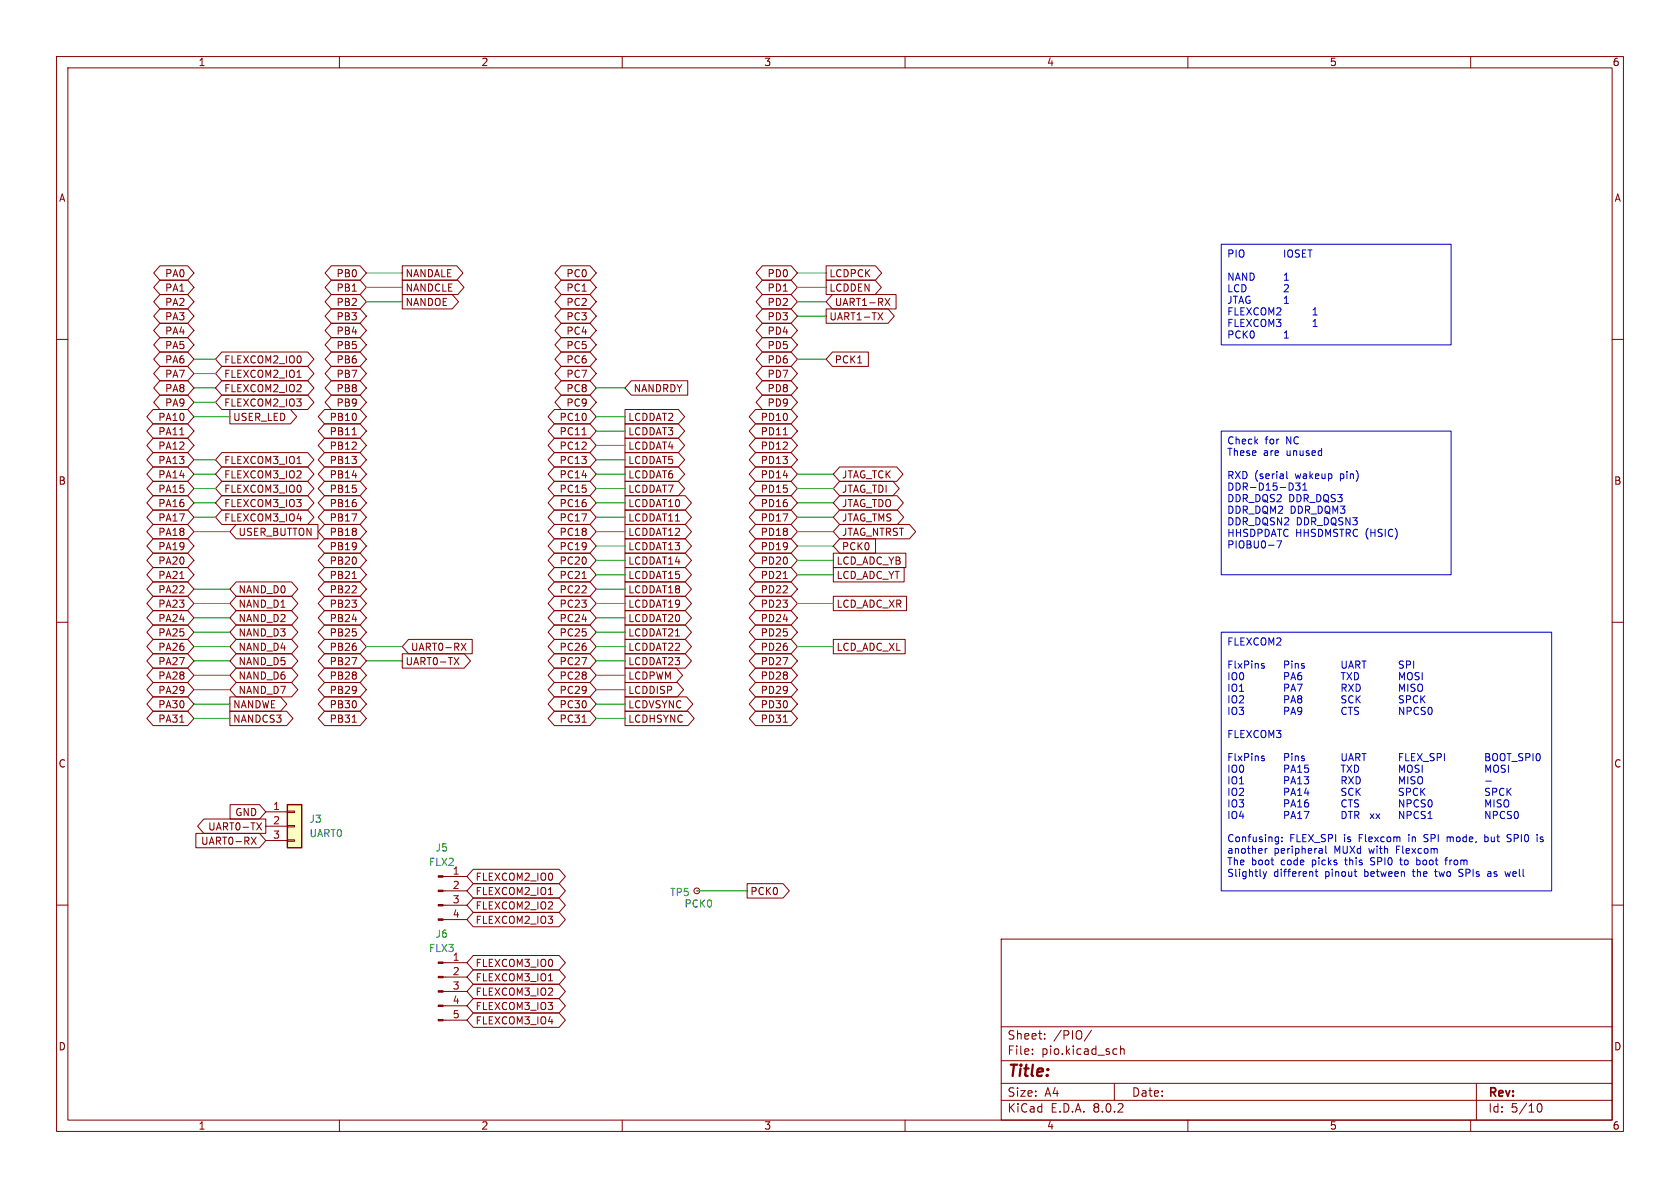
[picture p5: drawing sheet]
<svg xmlns="http://www.w3.org/2000/svg" width="297mm" height="210mm" viewBox="0 0 297 210" stroke-linecap="round" stroke-linejoin="round" font-family="sans-serif">
<g fill="none" stroke="#840000" stroke-width=".18">
<path d="M10 10h277v190h-277zM12 12h273v186h-273zM60 10v2M110 10v2M160 10v2M210 10v2M260 10v2M10 60h2M285 60h2M10 110h2M285 110h2M10 160h2"/>
<path d="M78.3 157.5h4.2M78.3 154.9h4.2M285 160h2M78.3 162.6h4.2M78.3 160h4.2M78.3 177.8h4.2M78.3 175.3h4.2M78.3 172.7h4.2M78.3 170.2h4.2M177 166h108v32h-108zM60 198v2M78.3 180.3h4.2"/>
<path d="M110 198v2M160 198v2M177 194.5h108M177 191.5h108M177 187.5h108M177 181.5h108M182.5 186.3v.1M182.5 185.5v.1M184.7 183.6v.1M184.7 182.8v.1M193 182.1l-1.3 2M197 191.5v3"/>
<path d="M197.3 185.4l.2 .1M197.5 186.3l-.2 .1M198.1 184.9v1.5M198.1 185.5l.2-.1 .4 .1v.9M210 198v2M260 198v2M261 191.5v6.5M271.7 195.7l.2-.5 .2-.1a.8 .8 0 0 1 .5 .7 .8 .8 0 0 1-.5 .8l-.2-.1-.2-.5"/>
</g>
<g fill="#840000" stroke="#840000" stroke-width=".18">
<path d="M77.5 162.4h.8v.3h-.8z"/>
<path d="M77.5 159.9h.8v.2h-.8z"/>
<path d="M77.5 157.4h.8v.2h-.8z"/>
<path d="M77.5 154.8h.8v.3h-.8z"/>
<path d="M77.5 180.2h.8v.3h-.8z"/>
<path d="M77.5 177.7h.8v.2h-.8z"/>
<path d="M77.5 175.1h.8v.3h-.8z"/>
<path d="M77.5 172.6h.8v.2h-.8z"/>
<path d="M77.5 170.1h.8v.2h-.8z"/>
</g>
<path d="M50.8 142.2h2.5v7.7h-2.5z" fill="#ffffc2"/>
<g fill="none" stroke="#840000" stroke-width=".18">
<path d="M28.3 57.1h4.9l1.1 1.3-1.1 1.3h-4.9l-1.1-1.3zM28.3 49.5h4.9l1.1 1.3-1.1 1.3h-4.9l-1.1-1.3zM28.3 52.1h4.9l1.1 1.2-1.1 1.3h-4.9l-1.1-1.3zM28.3 59.7h4.9l1.1 1.3-1.1 1.2h-4.9l-1.1-1.2zM28.3 47h4.9l1.1 1.3-1.1 1.2h-4.9l-1.1-1.2zM28.3 54.6h4.9l1.1 1.3-1.1 1.3h-4.9l-1.1-1.3zM58.6 54.6h5.1l1.1 1.3-1.1 1.3h-5.1l-1.1-1.3zM58.6 52.1h5.1l1.1 1.2-1.1 1.3h-5.1l-1.1-1.3zM58.6 49.5h5.1l1.1 1.3-1.1 1.3h-5.1l-1.1-1.3zM58.6 47h5.1l1.1 1.3-1.1 1.2h-5.1l-1.1-1.2zM58.6 57.1h5.1l1.1 1.3-1.1 1.3h-5.1l-1.1-1.3zM58.6 59.7h5.1l1.1 1.3-1.1 1.2h-5.1l-1.1-1.2z"/>
<path d="M71.1 49.5h9.8l1.1 1.3-1.1 1.3h-9.8zM71.1 52.1h8.9l1.1 1.2-1.1 1.3h-8.9zM71.1 47h9.6l1.2 1.3-1.2 1.2h-9.6zM99.2 59.7h5.1l1.1 1.3-1.1 1.2h-5.1l-1.1-1.2zM99.2 54.6h5.1l1.1 1.3-1.1 1.3h-5.1l-1.1-1.3zM99.2 52.1h5.1l1.1 1.2-1.1 1.3h-5.1l-1.1-1.3zM99.2 57.1h5.1l1.1 1.3-1.1 1.3h-5.1l-1.1-1.3zM99.2 49.5h5.1l1.1 1.3-1.1 1.3h-5.1l-1.1-1.3zM99.2 47h5.1l1.1 1.3-1.1 1.2h-5.1l-1.1-1.2zM134.8 54.6h5.1l1.1 1.3-1.1 1.3h-5.1l-1.1-1.3zM134.8 57.1h5.1l1.1 1.3-1.1 1.3h-5.1l-1.1-1.3zM134.8 59.7h5.1l1.1 1.3-1.1 1.2h-5.1l-1.1-1.2z"/>
<path d="M134.8 49.5h5.1l1.1 1.3-1.1 1.3h-5.1l-1.1-1.3zM134.8 52.1h5.1l1.1 1.2-1.1 1.3h-5.1l-1.1-1.3zM134.8 47h5.1l1.1 1.3-1.1 1.2h-5.1l-1.1-1.2zM146 49.5h8.7l1.1 1.3-1.1 1.3h-8.7zM146 54.6h11l1.1 1.3-1.1 1.3h-11zM146 47h8.8l1.1 1.3-1.1 1.2h-8.8zM147.2 52.1h11.2v2.5h-11.2l-1.2-1.3zM155.2 55.3l.9 1.3M156.1 55.3l-.9 1.3M156.5 52.7l.8 1.3M157.3 52.7l-.8 1.3M27.1 74.9h6.1l1.1 1.3-1.1 1.3h-6.1l-1.1-1.3z"/>
<path d="M27.1 72.4h6.1l1.1 1.3-1.1 1.2h-6.1l-1.1-1.2zM27.1 77.5h6.1l1.1 1.2-1.1 1.3h-6.1l-1.1-1.3zM28.3 67.3h4.9l1.1 1.3-1.1 1.3h-4.9l-1.1-1.3zM28.3 64.8h4.9l1.1 1.2-1.1 1.3h-4.9l-1.1-1.3zM28.3 62.2h4.9l1.1 1.3-1.1 1.3h-4.9l-1.1-1.3zM28.3 69.8h4.9l1.1 1.3-1.1 1.3h-4.9l-1.1-1.3zM31.8 76.9h.7M39.2 64.8h15.2l1.1 1.2-1.1 1.3h-15.2l-1.1-1.3zM39.2 67.3h15.2l1.1 1.3-1.1 1.3h-15.2l-1.1-1.3zM39.2 62.2h15.2l1.1 1.3-1.1 1.3h-15.2l-1.1-1.3zM39.2 69.8h15.2l1.1 1.3-1.1 1.3h-15.2l-1.1-1.3zM40.6 72.4h10.7l1.2 1.3-1.2 1.2h-10.7z"/>
<path d="M52.5 66.7h.7M57.4 77.5h6.3l1.1 1.2-1.1 1.3h-6.3l-1.1-1.3zM57.4 72.4h6.3l1.1 1.3-1.1 1.2h-6.3l-1.1-1.2zM57.4 74.9h6.3l1.1 1.3-1.1 1.3h-6.3l-1.1-1.3zM58.6 64.8h5.1l1.1 1.2-1.1 1.3h-5.1l-1.1-1.3zM58.6 69.8h5.1l1.1 1.3-1.1 1.3h-5.1l-1.1-1.3zM58.6 62.2h5.1l1.1 1.3-1.1 1.3h-5.1l-1.1-1.3zM58.6 67.3h5.1l1.1 1.3-1.1 1.3h-5.1l-1.1-1.3zM62.3 76.9h.7M98 77.5h6.3l1.1 1.2-1.1 1.3h-6.3l-1.1-1.3zM98 74.9h6.3l1.1 1.3-1.1 1.3h-6.3l-1.1-1.3zM98 72.4h6.3l1.1 1.3-1.1 1.2h-6.3l-1.1-1.2z"/>
<path d="M99.2 69.8h5.1l1.1 1.3-1.1 1.3h-5.1l-1.1-1.3zM99.2 67.3h5.1l1.1 1.3-1.1 1.3h-5.1l-1.1-1.3zM99.2 62.2h5.1l1.1 1.3-1.1 1.3h-5.1l-1.1-1.3zM99.2 64.8h5.1l1.1 1.2-1.1 1.3h-5.1l-1.1-1.3zM102.9 76.9h.7M110.5 77.5h9.4l1.1 1.2-1.1 1.3h-9.4zM110.5 74.9h9.4l1.1 1.3-1.1 1.3h-9.4zM110.5 72.4h9.4l1.1 1.3-1.1 1.2h-9.4zM111.6 67.3h10v2.6h-10l-1.1-1.3zM133.6 77.5h6.3l1.1 1.2-1.1 1.3h-6.3l-1.1-1.3zM133.6 74.9h6.3l1.1 1.3-1.1 1.3h-6.3l-1.1-1.3zM133.6 72.4h6.3l1.1 1.3-1.1 1.2h-6.3l-1.1-1.2z"/>
<path d="M134.8 64.8h5.1l1.1 1.2-1.1 1.3h-5.1l-1.1-1.3zM134.8 67.3h5.1l1.1 1.3-1.1 1.3h-5.1l-1.1-1.3zM134.8 62.2h5.1l1.1 1.3-1.1 1.3h-5.1l-1.1-1.3zM134.8 69.8h5.1l1.1 1.3-1.1 1.3h-5.1l-1.1-1.3zM138.5 76.9h.7M147.2 62.2h6.3v2.6h-6.3l-1.2-1.3zM27.1 90.2h6.1l1.1 1.2-1.1 1.3h-6.1l-1.1-1.3zM27.1 92.7h6.1l1.1 1.3-1.1 1.3h-6.1l-1.1-1.3zM27.1 80h6.1l1.1 1.3-1.1 1.3h-6.1l-1.1-1.3zM27.1 85.1h6.1l1.1 1.3-1.1 1.2h-6.1l-1.1-1.2zM27.1 82.5h6.1l1.1 1.3-1.1 1.3h-6.1l-1.1-1.3zM27.1 87.6h6.1l1.1 1.3-1.1 1.3h-6.1l-1.1-1.3z"/>
<path d="M27.1 97.8h6.1l1.1 1.3-1.1 1.2h-6.1l-1.1-1.2zM27.1 95.2h6.1l1.1 1.3-1.1 1.3h-6.1l-1.1-1.3zM39.2 82.5h15.2l1.1 1.3-1.1 1.3h-15.2l-1.1-1.3zM39.2 80h15.2l1.1 1.3-1.1 1.3h-15.2l-1.1-1.3zM39.2 85.1h15.2l1.1 1.3-1.1 1.2h-15.2l-1.1-1.2zM39.2 87.6h15.2l1.1 1.3-1.1 1.3h-15.2l-1.1-1.3zM39.2 90.2h15.2l1.1 1.2-1.1 1.3h-15.2l-1.1-1.3zM41.8 92.7h14.4v2.6h-14.4l-1.2-1.3zM52.5 82h.7M57.4 97.8h6.3l1.1 1.3-1.1 1.2h-6.3l-1.1-1.2zM57.4 92.7h6.3l1.1 1.3-1.1 1.3h-6.3l-1.1-1.3zM57.4 90.2h6.3l1.1 1.2-1.1 1.3h-6.3l-1.1-1.3z"/>
<path d="M57.4 95.2h6.3l1.1 1.3-1.1 1.3h-6.3l-1.1-1.3zM57.4 82.5h6.3l1.1 1.3-1.1 1.3h-6.3l-1.1-1.3zM57.4 85.1h6.3l1.1 1.3-1.1 1.2h-6.3l-1.1-1.2zM57.4 87.6h6.3l1.1 1.3-1.1 1.3h-6.3l-1.1-1.3zM57.4 80h6.3l1.1 1.3-1.1 1.3h-6.3l-1.1-1.3zM98 97.8h6.3l1.1 1.3-1.1 1.2h-6.3l-1.1-1.2zM98 87.6h6.3l1.1 1.3-1.1 1.3h-6.3l-1.1-1.3zM98 92.7h6.3l1.1 1.3-1.1 1.3h-6.3l-1.1-1.3zM98 85.1h6.3l1.1 1.3-1.1 1.2h-6.3l-1.1-1.2zM98 95.2h6.3l1.1 1.3-1.1 1.3h-6.3l-1.1-1.3zM98 90.2h6.3l1.1 1.2-1.1 1.3h-6.3l-1.1-1.3zM98 82.5h6.3l1.1 1.3-1.1 1.3h-6.3l-1.1-1.3z"/>
<path d="M98 80h6.3l1.1 1.3-1.1 1.3h-6.3l-1.1-1.3zM110.5 92.7h10.6l1.1 1.3-1.1 1.3h-10.6zM110.5 90.2h10.6l1.1 1.2-1.1 1.3h-10.6zM110.5 97.8h10.6l1.1 1.3-1.1 1.2h-10.6zM110.5 95.2h10.6l1.1 1.3-1.1 1.3h-10.6zM110.5 80h9.4l1.1 1.3-1.1 1.3h-9.4zM110.5 87.6h10.6l1.1 1.3-1.1 1.3h-10.6zM110.5 85.1h9.4l1.1 1.3-1.1 1.2h-9.4zM110.5 82.5h9.4l1.1 1.3-1.1 1.3h-9.4zM133.6 87.6h6.3l1.1 1.3-1.1 1.3h-6.3l-1.1-1.3zM133.6 80h6.3l1.1 1.3-1.1 1.3h-6.3l-1.1-1.3zM133.6 82.5h6.3l1.1 1.3-1.1 1.3h-6.3l-1.1-1.3z"/>
<path d="M133.6 95.2h6.3l1.1 1.3-1.1 1.3h-6.3l-1.1-1.3zM133.6 90.2h6.3l1.1 1.2-1.1 1.3h-6.3l-1.1-1.3zM133.6 92.7h6.3l1.1 1.3-1.1 1.3h-6.3l-1.1-1.3zM133.6 97.8h6.3l1.1 1.3-1.1 1.2h-6.3l-1.1-1.2zM133.6 85.1h6.3l1.1 1.3-1.1 1.2h-6.3l-1.1-1.2zM147.3 97.8h12.8v2.5h-12.8zM148.4 95.2h6.4v2.6h-6.4l-1.1-1.3zM148.4 92.7h12.4l1.1 1.3-1.1 1.3h-12.4l-1.1-1.3zM148.4 90.2h10.3l1.1 1.2-1.1 1.3h-10.3l-1.1-1.3zM148.4 82.5h10.1l1.1 1.3-1.1 1.3h-10.1l-1.1-1.3zM148.4 85.1h9.5l1.1 1.3-1.1 1.2h-9.5l-1.1-1.2zM148.4 87.6h10.2l1.1 1.3-1.1 1.3h-10.2l-1.1-1.3z"/>
<path d="M27.1 100.3h6.1l1.1 1.3-1.1 1.3h-6.1l-1.1-1.3zM27.1 105.4h6.1l1.1 1.3-1.1 1.3h-6.1l-1.1-1.3zM27.1 110.5h6.1l1.1 1.3-1.1 1.2h-6.1l-1.1-1.2zM27.1 107.9h6.1l1.1 1.3-1.1 1.3h-6.1l-1.1-1.3zM27.1 113h6.1l1.1 1.3-1.1 1.3h-6.1l-1.1-1.3zM27.1 118.1h6.1l1.1 1.3-1.1 1.3h-6.1l-1.1-1.3zM27.1 115.6h6.1l1.1 1.2-1.1 1.3h-6.1l-1.1-1.3zM27.1 102.9h6.1l1.1 1.2-1.1 1.3h-6.1l-1.1-1.3zM31.8 102.3h.7M41.8 118.1h9.8l1.1 1.3-1.1 1.3h-9.8l-1.2-1.3zM41.8 115.6h9.8l1.1 1.2-1.1 1.3h-9.8l-1.2-1.3zM41.8 113h9.8l1.1 1.3-1.1 1.3h-9.8l-1.2-1.3z"/>
<path d="M41.8 110.5h9.8l1.1 1.3-1.1 1.2h-9.8l-1.2-1.2zM41.8 105.4h9.8l1.1 1.3-1.1 1.3h-9.8l-1.2-1.3zM41.8 107.9h9.8l1.1 1.3-1.1 1.3h-9.8l-1.2-1.3zM41.8 102.9h9.8l1.1 1.2-1.1 1.3h-9.8l-1.2-1.3zM57.4 115.6h6.3l1.1 1.2-1.1 1.3h-6.3l-1.1-1.3zM57.4 118.1h6.3l1.1 1.3-1.1 1.3h-6.3l-1.1-1.3zM57.4 113h6.3l1.1 1.3-1.1 1.3h-6.3l-1.1-1.3zM57.4 110.5h6.3l1.1 1.3-1.1 1.2h-6.3l-1.1-1.2zM57.4 107.9h6.3l1.1 1.3-1.1 1.3h-6.3l-1.1-1.3zM57.4 105.4h6.3l1.1 1.3-1.1 1.3h-6.3l-1.1-1.3zM57.4 102.9h6.3l1.1 1.2-1.1 1.3h-6.3l-1.1-1.3zM57.4 100.3h6.3l1.1 1.3-1.1 1.3h-6.3l-1.1-1.3z"/>
<path d="M62.3 102.3h.7M71.1 115.6h11l1.1 1.2-1.1 1.3h-11zM72.2 113h11.3v2.6h-11.3l-1.1-1.3zM80.3 116.2l.8 1.3M81.1 116.2l-.8 1.3M81.5 113.7l.9 1.3M82.4 113.7l-.9 1.3M98 105.4h6.3l1.1 1.3-1.1 1.3h-6.3l-1.1-1.3zM98 100.3h6.3l1.1 1.3-1.1 1.3h-6.3l-1.1-1.3zM98 102.9h6.3l1.1 1.2-1.1 1.3h-6.3l-1.1-1.3zM98 110.5h6.3l1.1 1.3-1.1 1.2h-6.3l-1.1-1.2zM98 118.1h6.3l1.1 1.3-1.1 1.3h-6.3l-1.1-1.3z"/>
<path d="M98 115.6h6.3l1.1 1.2-1.1 1.3h-6.3l-1.1-1.3zM98 107.9h6.3l1.1 1.3-1.1 1.3h-6.3l-1.1-1.3zM98 113h6.3l1.1 1.3-1.1 1.3h-6.3l-1.1-1.3zM102.9 102.3h.7M110.5 102.9h10.6l1.1 1.2-1.1 1.3h-10.6zM110.5 105.4h10.6l1.1 1.3-1.1 1.3h-10.6zM110.5 118.1h9.1l1.1 1.3-1.1 1.3h-9.1zM110.5 100.3h10.6l1.1 1.3-1.1 1.3h-10.6zM110.5 110.5h10.6l1.1 1.3-1.1 1.2h-10.6zM110.5 113h10.6l1.1 1.3-1.1 1.3h-10.6zM110.5 115.6h10.6l1.1 1.2-1.1 1.3h-10.6zM110.5 107.9h10.6l1.1 1.3-1.1 1.3h-10.6z"/>
<path d="M133.6 118.1h6.3l1.1 1.3-1.1 1.3h-6.3l-1.1-1.3zM133.6 107.9h6.3l1.1 1.3-1.1 1.3h-6.3l-1.1-1.3zM133.6 105.4h6.3l1.1 1.3-1.1 1.3h-6.3l-1.1-1.3zM133.6 115.6h6.3l1.1 1.2-1.1 1.3h-6.3l-1.1-1.3zM133.6 110.5h6.3l1.1 1.3-1.1 1.2h-6.3l-1.1-1.2zM133.6 100.3h6.3l1.1 1.3-1.1 1.3h-6.3l-1.1-1.3zM133.6 102.9h6.3l1.1 1.2-1.1 1.3h-6.3l-1.1-1.3zM133.6 113h6.3l1.1 1.3-1.1 1.3h-6.3l-1.1-1.3zM138.5 102.3h.7M147.3 105.4h13v2.6h-13zM147.3 100.3h12.5v2.6h-12.5zM147.3 113h12.7v2.6h-12.7z"/>
<path d="M27.1 123.2h6.1l1.1 1.3-1.1 1.2h-6.1l-1.1-1.2zM27.1 120.6h6.1l1.1 1.3-1.1 1.3h-6.1l-1.1-1.3zM27.1 125.7h6.1l1.1 1.3-1.1 1.3h-6.1l-1.1-1.3zM31.8 127.7h.7M40.6 125.7h10.1l1.1 1.3-1.1 1.3h-10.1zM40.6 123.2h9l1.1 1.3-1.1 1.2h-9zM41.8 120.6h9.8l1.1 1.3-1.1 1.3h-9.8l-1.2-1.3zM57.4 123.2h6.3l1.1 1.3-1.1 1.2h-6.3l-1.1-1.2zM57.4 125.7h6.3l1.1 1.3-1.1 1.3h-6.3l-1.1-1.3zM57.4 120.6h6.3l1.1 1.3-1.1 1.3h-6.3l-1.1-1.3zM62.3 127.7h.7M98 123.2h6.3l1.1 1.3-1.1 1.2h-6.3l-1.1-1.2z"/>
<path d="M98 125.7h6.3l1.1 1.3-1.1 1.3h-6.3l-1.1-1.3zM98 120.6h6.3l1.1 1.3-1.1 1.3h-6.3l-1.1-1.3zM102.9 127.7h.7M110.5 123.2h10.9l1.1 1.3-1.1 1.2h-10.9zM110.5 120.6h9.2l1.2 1.3-1.2 1.3h-9.2zM110.5 125.7h11.1l1.1 1.3-1.1 1.3h-11.1zM133.6 120.6h6.3l1.1 1.3-1.1 1.3h-6.3l-1.1-1.3zM133.6 125.7h6.3l1.1 1.3-1.1 1.3h-6.3l-1.1-1.3zM133.6 123.2h6.3l1.1 1.3-1.1 1.2h-6.3l-1.1-1.2zM138.5 127.7h.7M34.6 147.3h11.3l1.1 1.3-1.1 1.3h-11.3zM36 144.8h11v2.5h-11l-1.1-1.2z"/>
<path d="M40.7 142.2h5.2l1.1 1.3-1.1 1.3h-5.2zM44.4 148l.9 1.3M45.3 148l-.9 1.3M45.4 145.5l.8 1.2M46.2 145.5l-.8 1.2M47 143.5h3.8M47 146.1h3.8M47 148.6h3.8M50.8 148.5h1.3v.2h-1.3zM50.8 145.9h1.3v.3h-1.3zM50.8 143.4h1.3v.2h-1.3zM83.7 153.7h15.1l1.2 1.2-1.2 1.3h-15.1l-1.2-1.3z"/>
<path d="M83.7 158.7h15.1l1.2 1.3-1.2 1.3h-15.1l-1.2-1.3zM83.7 156.2h15.1l1.2 1.3-1.2 1.3h-15.1l-1.2-1.3zM97 158.2h.7M123.2 157.5h.1M132.1 156.2h6.3l1.1 1.3-1.1 1.3h-6.3zM83.7 161.3h15.1l1.2 1.3-1.2 1.2h-15.1l-1.2-1.2zM83.7 168.9h15.1l1.2 1.3-1.2 1.3h-15.1l-1.2-1.3zM83.7 179.1h15.1l1.2 1.2-1.2 1.3h-15.1l-1.2-1.3zM83.7 171.4h15.1l1.2 1.3-1.2 1.3h-15.1l-1.2-1.3zM83.7 176.5h15.1l1.2 1.3-1.2 1.3h-15.1l-1.2-1.3zM83.7 174h15.1l1.2 1.3-1.2 1.2h-15.1l-1.2-1.2zM97 173.4h.7"/>
<circle cx="123.2" cy="157.5" r=".51"/>
</g>
<path d="M50.8 142.2h2.5v7.7h-2.5z" fill="none" stroke="#840000" stroke-width=".25"/>
<g fill="none" stroke="#0000c2" stroke-width=".18">
<path d="M215.9 43.2h40.6v17.8h-40.6zM227.1 49.5h.7M227.1 48.6l.3-.3v1.2M227.1 52.7l.3-.3v1.2M227.1 50.4l.4-.1 .3 .4-.8 .9h.8M227.1 53.6h.7M227.1 59.8h.7M227.1 44.2v1.3M227.3 58.7l-.2 .2M227.4 58.5v1.3M227.7 44.4l.3-.2a.43 .43 0 0 1 .5 .4v.4a.42 .42 0 0 1-.4 .5 .42 .42 0 0 1-.4-.5zM229.7 44.2h-.5l-.2 .1v.4l.6 .2 .1 .3-.2 .3-.5-.1"/>
<path d="M230.3 44.8h.4M230.9 44.2h-.6v1.3h.6M231.2 44.2h.8M231.6 44.2v1.3M232.1 55.7h.8M232.1 54.8l.4-.4v1.3M232.1 56.8l.4-.3v1.2M232.1 57.7h.8M215.9 76.2h40.6v25.4h-40.6zM226.6 95.6l-.6 1.3M227.5 83.3v1.1l.2 .2M228.6 85.9v.5"/>
<path d="M229.8 86v.4l-.1 .2-.5 .1-.2-.2M230.3 86.7h.7M230.7 85.4v1.3M215.9 111.8h58.4v45.7h-58.4zM237.1 118.9h.7M237.3 116.9v1l.2 .2h.4l.1-.2v-1M237.5 118.9v1.3M238.1 118.9l.9 1.3M238.4 118.1l.4-1.2 .5 1.2M238.5 117.8h.6M239 118.9l-.9 1.3M239.4 118.9a.64 .64 0 0 1 .8 .6 .64 .64 0 0 1-.8 .7z"/>
<path d="M239.7 117.5h.6l.1-.2v-.3l-.7-.1v1.2M240 117.5l.4 .6M240.8 116.9h.7M241.1 116.9v1.2M248.1 116.9h-.5l-.2 .2 .1 .3 .5 .2v.4l-.1 .1h-.5M248.6 117.5h.6l.2-.2-.1-.3-.7-.1v1.2M248.9 119.1l.2-.2a.43 .43 0 0 1 .6 .4v.4a.42 .42 0 0 1-.5 .5 .42 .42 0 0 1-.4-.5zM249.9 116.9v1.2M250.9 119l-.5-.1-.2 .1v.4l.6 .2 .1 .3-.3 .3-.4-.1M251.4 118.9v1.3M237.3 121.6l.6-.1 .1-.1-.1-.3-.6-.2v1.3M237.3 137.3v1.3"/>
<path d="M237.6 121.6l.4 .6M237.6 138l.4 .6M237.9 123h-.4l-.2 .1v.4l.5 .2 .1 .3-.2 .3-.5-.1M238 137.5l-.1 .4-.6 .1M238 125.2a.6 .6 0 0 0-.8 .4 .6 .6 0 0 0 .6 .7l.2-.1M238.4 125h.7M238.4 120.9l.9 1.3M238.4 137.3l.9 1.3M238.7 125v1.3M239.2 123.1a.6 .6 0 0 0-.8 .4 .6 .6 0 0 0 .6 .8l.2-.2M239.3 120.9l-.9 1.3M239.3 137.3l-.9 1.3"/>
<path d="M239.8 120.9a.64 .64 0 0 1 .7 .7 .64 .64 0 0 1-.7 .6zM239.8 123v1.3M239.8 137.3v1.3a.66 .66 0 0 0 .6-.4 .66 .66 0 0 0 0-.7M239.9 123.5l.6 .8M240.2 125.1l-.5-.1-.2 .2v.3l.6 .3 .1 .3-.3 .2-.5-.1M240.5 123l-.7 .7M247.4 120.2v-1.3l.5 .9 .4-.9v1.3M247.4 122.2v-1.3l.5 1 .4-1v1.3M247.4 136.5v-1.2l.5 .9 .4-.9v1.2M247.4 138.6v-1.3l.5 .9 .4-.9v1.3M248.1 123h-.5l-.2 .1v.4l.6 .2 .1 .3-.2 .3-.5-.1M248.1 139.4l-.5-.1-.2 .3 .1 .3 .5 .2v.4l-.1 .1h-.5"/>
<path d="M248.2 125v1.3l-.8-1.3v1.3M248.6 123.7l.6-.1 .2-.2-.1-.3-.7-.1v1.3M248.8 125.7l.6-.1 .1-.1-.1-.3-.6-.2v1.3M248.8 135.7v.4a.42 .42 0 0 0 .4 .4 .42 .42 0 0 0 .5-.4v-.4M248.9 120.9v1.3M248.9 137.3v1.3M250.2 135.6l.7 .6-.3 .3h-.4M250.2 121l-.5-.1-.2 .2v.3l.5 .3 .2 .3-.3 .2h-.5M250.2 137.4l-.5-.1-.2 .1v.4l.5 .2 .2 .3-.3 .3-.5-.1M250.6 123.1a.6 .6 0 0 0-.8 .4 .6 .6 0 0 0 .6 .8l.2-.2M250.6 139.5a.6 .6 0 0 0-.8 .4 .6 .6 0 0 0 .6 .7l.2-.1M250.7 121.1l.2-.2a.43 .43 0 0 1 .6 .5v.4a.42 .42 0 0 1-.4 .4 .42 .42 0 0 1-.5-.4z"/>
<path d="M250.7 137.5l.2-.2a.43 .43 0 0 1 .6 .4v.4a.42 .42 0 0 1-.4 .5 .42 .42 0 0 1-.5-.5zM250.8 125.2a.6 .6 0 0 0-.9 .4 .6 .6 0 0 0 .6 .7l.3-.1M251.2 123v1.3M251.2 139.3v1.3M251.4 123.5l.5 .8M251.4 139.9l.5 .7M251.4 135.3v1.2M251.6 134.6h1M251.9 123l-.7 .7M251.9 139.3l-.7 .8M252 125.1l-.5-.1-.2 .2v.3l.5 .3 .2 .3-.3 .2-.5-.1M252.6 125.1l.2-.1a.68 .68 0 0 1 .4 .7 .68 .68 0 0 1-.4 .6 .84 .84 0 0 1-.2-1.2z"/>
<path d="M253.5 133.3l-.4-.1-.2 .1v.4l.5 .2 .1 .3-.2 .3-.5-.1M254.1 133.9l.6-.1 .1-.2-.1-.3-.6-.1v1.3M255.4 133.2v1.3M262.7 133.2h.4l.2 .3-.2 .3 .2 .1 .1 .3-.2 .3h-.5zM262.7 136.5v-1.2l.4 .9 .4-.9v1.2M262.7 133.8h.4M262.7 138.1h.9M263.3 139.4l-.4-.1-.3 .3 .1 .3 .6 .2v.4l-.2 .1h-.5M263.9 133.4l.3-.2a.43 .43 0 0 1 .5 .4v.5a.42 .42 0 0 1-.4 .4 .42 .42 0 0 1-.4-.4zM264.2 135.3h.2a.43 .43 0 0 1 .5 .4v.4a.42 .42 0 0 1-.4 .4 .42 .42 0 0 1-.4-.4v-.4zM265.3 133.4l.2-.2a.43 .43 0 0 1 .6 .4v.5a.42 .42 0 0 1-.5 .4 .42 .42 0 0 1-.4-.4zM265.9 139.5a.6 .6 0 0 0-.9 .4 .6 .6 0 0 0 .6 .7l.3-.1"/>
<path d="M266.1 135.3h-.5l-.1 .1v.3l.5 .3 .1 .3-.2 .2h-.5M266.4 133.2h.7M266.4 139.3v1.3M266.6 139.9l.5 .7M266.7 135.3v1.2M266.8 133.2v1.3M267.1 139.3l-.7 .8M267.3 134.6h.9M269.2 133.3l-.5-.1-.2 .1v.4l.6 .2 .1 .3-.2 .3-.5-.1M269.7 133.9l.7-.1 .1-.2-.1-.3-.7-.1v1.3M271 133.2v1.3M271.7 133.3l.2-.1a.68 .68 0 0 1 .4 .6 .68 .68 0 0 1-.4 .7l-.2-.1-.1-.4z"/>
<path d="M223.3 154.1l.3 .8M223.6 154.9l-.3 .5M223.7 150v.8M223.7 150.1v.1M223.9 154.1l-.3 .8M225.7 147.9l.3 .1M226 147.9v1.1l-.1 .2h-.3M226 148.7l-.3 .1M226.6 148v.1M226.6 148.7v.1M232.7 153.7v1l.3 .2M233.6 150l.2 .2v.6"/>
<path d="M233.8 150.8h-.5M233.8 150.3l-.5 .1M234.4 149.6v1.1l.2 .1M239.4 154.1h.5M239.8 154.9h.1M242.3 152.8l.2 .1M242.3 151.9l.2 .3M247.4 152h.5M247.6 151.6v1.1l.3 .2M248.2 141.4v1.3l-.8-1.3v1.3M248.2 143.4v1.3l-.8-1.3v1.3M248.6 140l.6-.1 .2-.1-.1-.3-.7-.2v1.3"/>
<path d="M248.8 142.1l.6-.1 .1-.2-.1-.3-.6-.1v1.3M248.8 144.1l.6-.1 .1-.1-.1-.3-.6-.2v1.3M250.5 152.1l.3-.1 .2 .2M250.8 141.5a.6 .6 0 0 0-.9 .4 .6 .6 0 0 0 .6 .8l.3-.2M250.8 143.6a.6 .6 0 0 0-.9 .4 .6 .6 0 0 0 .6 .7l.3-.1M251 152.8l-.2 .1-.3-.1M251.7 148.7l.2 .1M252 147.5l-.3 .3 .3 .3M252 141.4h-.5l-.2 .1v.4l.5 .2 .2 .3-.3 .3-.5-.1M252 143.5l-.5-.1-.2 .2v.3l.5 .3 .2 .3-.3 .2-.5-.1M252.5 143.8l.3-.4v1.3M252.5 144.7h.7"/>
<path d="M252.6 141.4h.2a.68 .68 0 0 1 .4 .6 .68 .68 0 0 1-.4 .7 .84 .84 0 0 1-.2-1.3zM253.6 154.1h.5M253.8 153.7v1.2M255.4 152h.5M255.8 147.9v.9M255.9 151.6l-.3 .2v1.1M256.2 147.9l-.4 .2M257.9 154.9h.5M257.9 153.9l.1 .3 .4 .1M262.5 148l.4-.1 .1 .2M262.5 147.5v1.3M262.7 142.7v-1.3l.4 .9 .4-.9v1.3"/>
<path d="M263 148.7l-.1 .1-.4-.1M263 154.9h.6M263 154.1h.5M263.4 143.4v1.3l-.7-1.3v1.3M263.6 154.4l-.6 .1M263.9 140l.6-.1 .1-.1-.1-.3-.6-.2v1.3M264 144.1l.6-.1 .1-.1v-.3l-.7-.2v1.3M264.1 141.4v1.3M265.4 141.4h-.5l-.2 .1v.4l.6 .2 .1 .3-.2 .3-.5-.1M265.9 141.6l.3-.2a.43 .43 0 0 1 .5 .4v.4a.42 .42 0 0 1-.4 .5 .42 .42 0 0 1-.4-.5zM266 143.6a.6 .6 0 0 0-.8 .4 .6 .6 0 0 0 .6 .7l.2-.1M266.5 148.1l.5 .1 .1 .4-.2 .2-.5-.1"/>
<path d="M266.5 147.6h.6M267 154.1l-.2 .8-.3-.6-.2 .6M267.2 143.5l-.5-.1-.2 .2v.3l.6 .3 .1 .3-.2 .2-.5-.1M267.8 143.6l.2-.2a.68 .68 0 0 1 .4 .7 .68 .68 0 0 1-.4 .6l-.2-.1-.1-.4zM272.3 148.7h.5M272.8 148l-.3-.1-.2 .2v.2l.5 .1"/>
</g>
<g fill="none" stroke="#009600" stroke-width=".18">
<path d="M64.8 50.8h6.3M64.8 48.3h6.3M64.8 53.3h6.3M141 50.8h5M141 48.3h5M141 55.9h5M141 53.3h5M34.3 71.1h3.8M34.3 73.7h6.3M34.3 68.6h3.8M34.3 63.5h3.8M34.3 66h3.8"/>
<path d="M105.4 73.7h5.1M105.4 68.6h5.1M105.4 76.2h5.1M105.4 78.7h5.1M141 63.5h5M34.3 91.4h3.8M34.3 88.9h3.8M34.3 94h6.3M34.3 86.4h3.8M34.3 83.8h3.8M34.3 81.3h3.8M105.4 91.4h5.1"/>
<path d="M105.4 88.9h5.1M105.4 94h5.1M105.4 86.4h5.1M105.4 83.8h5.1M105.4 81.3h5.1M105.4 96.5h5.1M105.4 99.1h5.1M141 91.4h6.3M141 88.9h6.3M141 94h6.3M141 86.4h6.3M141 83.8h6.3"/>
<path d="M141 96.5h6.3M141 99.1h6.3M34.3 114.3h6.3M34.3 116.8h6.3M34.3 111.8h6.3M34.3 104.1h6.3M34.3 109.2h6.3M34.3 106.7h6.3M34.3 119.4h6.3M64.8 114.3h6.3M64.8 116.8h6.3M105.4 114.3h5.1"/>
<path d="M105.4 116.8h5.1M105.4 111.8h5.1M105.4 104.1h5.1M105.4 109.2h5.1M105.4 106.7h5.1M105.4 119.4h5.1M105.4 101.6h5.1M141 114.3h6.3M141 106.7h6.3M141 101.6h6.3M34.3 127h6.3M34.3 121.9h6.3"/>
<path d="M34.3 124.5h6.3M105.4 127h5.1M105.4 121.9h5.1M105.4 124.5h5.1M123.2 157.5h8.9"/>
</g>
<text font-size="2.8" fill="#840000" x="178" y="190.9">Title:</text>
<g font-size="2.1" fill="#840000">
<text x="178" y="184">Sheet:</text>
<text x="186.2" y="184">/PIO/</text>
<text x="178" y="186.7">File:</text>
<text x="184.1" y="186.7">pio.kicad_sch</text>
<text x="178" y="196.9">KiCad</text>
<text x="178" y="194.1">Size:</text>
<text x="184.7" y="194.1">A4</text>
<text x="185.7" y="196.9">E.D.A.</text>
<text x="193.3" y="196.9">8.0.2</text>
<text x="200" y="194.1">Date:</text>
<text x="263" y="194.3">Rev:</text>
<text x="263" y="196.9">Id:</text>
<text x="267.1" y="196.9">5/10</text>
</g>
<g font-size="1.8" fill="#840000">
<text x="35" y="11.9">1</text>
<text x="85" y="11.9">2</text>
<text x="135" y="11.9">3</text>
<text x="185" y="11.9">4</text>
<text x="235" y="11.9">5</text>
<text x="285" y="11.9">6</text>
<text x="10.3" y="35.9">A</text>
<text x="285.3" y="35.9">A</text>
<text x="29.1" y="51.8">PA1</text>
<text x="29.1" y="49.2">PA0</text>
<text x="59.4" y="51.8">PB1</text>
<text x="59.4" y="49.2">PB0</text>
<text x="71.6" y="51.8">NANDCLE</text>
<text x="71.6" y="49.2">NANDALE</text>
<text x="100" y="51.8">PC1</text>
<text x="100" y="49.2">PC0</text>
<text x="135.6" y="51.8">PD1</text>
<text x="135.6" y="49.2">PD0</text>
<text x="146.5" y="51.8">LCDDEN</text>
<text x="146.5" y="49.2">LCDPCK</text>
<text x="29.1" y="59.4">PA4</text>
<text x="29.1" y="54.3">PA2</text>
<text x="29.1" y="56.8">PA3</text>
<text x="59.4" y="56.8">PB3</text>
<text x="59.4" y="54.3">PB2</text>
<text x="59.4" y="59.4">PB4</text>
<text x="71.6" y="54.3">NANDOE</text>
<text x="100" y="56.8">PC3</text>
<text x="100" y="54.3">PC2</text>
<text x="100" y="59.4">PC4</text>
<text x="135.6" y="56.8">PD3</text>
<text x="135.6" y="59.4">PD4</text>
<text x="135.6" y="54.3">PD2</text>
<text x="146.5" y="56.8">UART1-TX</text>
<text x="147.5" y="54.3">UART1-RX</text>
<text x="29.1" y="64.5">PA6</text>
<text x="29.1" y="61.9">PA5</text>
<text x="39.5" y="64.5">FLEXCOM2_IO0</text>
<text x="59.4" y="64.5">PB6</text>
<text x="59.4" y="61.9">PB5</text>
<text x="100" y="61.9">PC5</text>
<text x="100" y="64.5">PC6</text>
<text x="135.6" y="61.9">PD5</text>
<text x="135.6" y="64.5">PD6</text>
<text x="147.5" y="64.5">PCK1</text>
<text x="29.1" y="69.5">PA8</text>
<text x="29.1" y="67">PA7</text>
<text x="39.5" y="67">FLEXCOM2_IO1</text>
<text x="39.5" y="69.5">FLEXCOM2_IO2</text>
<text x="59.4" y="67">PB7</text>
<text x="59.4" y="69.5">PB8</text>
<text x="100" y="69.5">PC8</text>
<text x="100" y="67">PC7</text>
<text x="111.9" y="69.5">NANDRDY</text>
<text x="135.6" y="67">PD7</text>
<text x="135.6" y="69.5">PD8</text>
<text x="27.9" y="77.2">PA11</text>
<text x="27.9" y="74.6">PA10</text>
<text x="29.1" y="72.1">PA9</text>
<text x="39.5" y="72.1">FLEXCOM2_IO3</text>
<text x="41.1" y="74.6">USER_LED</text>
<text x="58.2" y="74.6">PB10</text>
<text x="58.2" y="77.2">PB11</text>
<text x="59.4" y="72.1">PB9</text>
<text x="98.8" y="77.2">PC11</text>
<text x="98.8" y="74.6">PC10</text>
<text x="100" y="72.1">PC9</text>
<text x="111" y="77.2">LCDDAT3</text>
<text x="111" y="74.6">LCDDAT2</text>
<text x="134.4" y="77.2">PD11</text>
<text x="134.4" y="74.6">PD10</text>
<text x="135.6" y="72.1">PD9</text>
<text x="27.9" y="79.7">PA12</text>
<text x="27.9" y="82.2">PA13</text>
<text x="39.5" y="82.2">FLEXCOM3_IO1</text>
<text x="58.2" y="82.2">PB13</text>
<text x="58.2" y="79.7">PB12</text>
<text x="98.8" y="79.7">PC12</text>
<text x="98.8" y="82.2">PC13</text>
<text x="111" y="79.7">LCDDAT4</text>
<text x="111" y="82.2">LCDDAT5</text>
<text x="134.4" y="82.2">PD13</text>
<text x="134.4" y="79.7">PD12</text>
<text x="10.3" y="85.9">B</text>
<text x="27.9" y="87.3">PA15</text>
<text x="27.9" y="84.8">PA14</text>
<text x="27.9" y="89.9">PA16</text>
<text x="39.5" y="84.8">FLEXCOM3_IO2</text>
<text x="39.5" y="87.3">FLEXCOM3_IO0</text>
<text x="39.5" y="89.9">FLEXCOM3_IO3</text>
<text x="58.2" y="84.8">PB14</text>
<text x="58.2" y="87.3">PB15</text>
<text x="58.2" y="89.9">PB16</text>
<text x="98.8" y="89.9">PC16</text>
<text x="98.8" y="87.3">PC15</text>
<text x="98.8" y="84.8">PC14</text>
<text x="111" y="89.9">LCDDAT10</text>
<text x="111" y="87.3">LCDDAT7</text>
<text x="111" y="84.8">LCDDAT6</text>
<text x="134.4" y="89.9">PD16</text>
<text x="134.4" y="84.8">PD14</text>
<text x="134.4" y="87.3">PD15</text>
<text x="148.7" y="84.8">JTAG_TCK</text>
<text x="148.7" y="87.3">JTAG_TDI</text>
<text x="148.7" y="89.9">JTAG_TDO</text>
<text x="285.3" y="85.9">B</text>
<text x="27.9" y="92.4">PA17</text>
<text x="27.9" y="94.9">PA18</text>
<text x="39.5" y="92.4">FLEXCOM3_IO4</text>
<text x="42.1" y="94.9">USER_BUTTON</text>
<text x="58.2" y="94.9">PB18</text>
<text x="58.2" y="92.4">PB17</text>
<text x="98.8" y="94.9">PC18</text>
<text x="98.8" y="92.4">PC17</text>
<text x="111" y="94.9">LCDDAT12</text>
<text x="111" y="92.4">LCDDAT11</text>
<text x="134.4" y="92.4">PD17</text>
<text x="134.4" y="94.9">PD18</text>
<text x="148.7" y="94.9">JTAG_NTRST</text>
<text x="148.7" y="92.4">JTAG_TMS</text>
<text x="27.9" y="100">PA20</text>
<text x="27.9" y="97.5">PA19</text>
<text x="58.2" y="100">PB20</text>
<text x="58.2" y="97.5">PB19</text>
<text x="98.8" y="100">PC20</text>
<text x="98.8" y="97.5">PC19</text>
<text x="111" y="100">LCDDAT14</text>
<text x="111" y="97.5">LCDDAT13</text>
<text x="134.4" y="97.5">PD19</text>
<text x="134.4" y="100">PD20</text>
<text x="147.8" y="100">LCD_ADC_YB</text>
<text x="148.7" y="97.5">PCK0</text>
<text x="27.9" y="102.6">PA21</text>
<text x="27.9" y="107.6">PA23</text>
<text x="27.9" y="105.1">PA22</text>
<text x="42.1" y="107.6">NAND_D1</text>
<text x="42.1" y="105.1">NAND_D0</text>
<text x="58.2" y="107.6">PB23</text>
<text x="58.2" y="105.1">PB22</text>
<text x="58.2" y="102.6">PB21</text>
<text x="98.8" y="107.6">PC23</text>
<text x="98.8" y="102.6">PC21</text>
<text x="98.8" y="105.1">PC22</text>
<text x="111" y="105.1">LCDDAT18</text>
<text x="111" y="107.6">LCDDAT19</text>
<text x="111" y="102.6">LCDDAT15</text>
<text x="134.4" y="107.6">PD23</text>
<text x="134.4" y="102.6">PD21</text>
<text x="134.4" y="105.1">PD22</text>
<text x="147.8" y="107.6">LCD_ADC_XR</text>
<text x="147.8" y="102.6">LCD_ADC_YT</text>
<text x="27.9" y="112.7">PA25</text>
<text x="27.9" y="110.2">PA24</text>
<text x="42.1" y="112.7">NAND_D3</text>
<text x="42.1" y="110.2">NAND_D2</text>
<text x="58.2" y="112.7">PB25</text>
<text x="58.2" y="110.2">PB24</text>
<text x="98.8" y="112.7">PC25</text>
<text x="98.8" y="110.2">PC24</text>
<text x="111" y="112.7">LCDDAT21</text>
<text x="111" y="110.2">LCDDAT20</text>
<text x="134.4" y="110.2">PD24</text>
<text x="134.4" y="112.7">PD25</text>
<text x="27.9" y="115.3">PA26</text>
<text x="27.9" y="117.8">PA27</text>
<text x="42.1" y="117.8">NAND_D5</text>
<text x="42.1" y="115.3">NAND_D4</text>
<text x="58.2" y="117.8">PB27</text>
<text x="58.2" y="115.3">PB26</text>
<text x="71.6" y="117.8">UART0-TX</text>
<text x="72.5" y="115.3">UART0-RX</text>
<text x="98.8" y="117.8">PC27</text>
<text x="98.8" y="115.3">PC26</text>
<text x="111" y="115.3">LCDDAT22</text>
<text x="111" y="117.8">LCDDAT23</text>
<text x="134.4" y="117.8">PD27</text>
<text x="134.4" y="115.3">PD26</text>
<text x="147.8" y="115.3">LCD_ADC_XL</text>
<text x="27.9" y="125.4">PA30</text>
<text x="27.9" y="122.9">PA29</text>
<text x="27.9" y="120.3">PA28</text>
<text x="41.1" y="125.4">NANDWE</text>
<text x="42.1" y="120.3">NAND_D6</text>
<text x="42.1" y="122.9">NAND_D7</text>
<text x="58.2" y="125.4">PB30</text>
<text x="58.2" y="120.3">PB28</text>
<text x="58.2" y="122.9">PB29</text>
<text x="98.8" y="125.4">PC30</text>
<text x="98.8" y="120.3">PC28</text>
<text x="98.8" y="122.9">PC29</text>
<text x="111" y="125.4">LCDVSYNC</text>
<text x="111" y="120.3">LCDPWM</text>
<text x="111" y="122.9">LCDDISP</text>
<text x="134.4" y="120.3">PD28</text>
<text x="134.4" y="122.9">PD29</text>
<text x="134.4" y="125.4">PD30</text>
<text x="27.9" y="128">PA31</text>
<text x="41.1" y="128">NANDCS3</text>
<text x="58.2" y="128">PB31</text>
<text x="98.8" y="128">PC31</text>
<text x="111" y="128">LCDHSYNC</text>
<text x="134.4" y="128">PD31</text>
<text x="10.3" y="135.9">C</text>
<text x="285.3" y="135.9">C</text>
<text x="35.4" y="149.5">UART0-RX</text>
<text x="36.7" y="147">UART0-TX</text>
<text x="41.5" y="144.5">GND</text>
<text x="84" y="155.9">FLEXCOM2_IO0</text>
<text x="84" y="161">FLEXCOM2_IO2</text>
<text x="84" y="158.4">FLEXCOM2_IO1</text>
<text x="132.6" y="158.4">PCK0</text>
<text x="84" y="163.5">FLEXCOM2_IO3</text>
<text x="84" y="171.1">FLEXCOM3_IO0</text>
<text x="84" y="173.7">FLEXCOM3_IO1</text>
<text x="84" y="178.8">FLEXCOM3_IO3</text>
<text x="84" y="176.2">FLEXCOM3_IO2</text>
<text x="10.3" y="185.9">D</text>
<text x="84" y="181.3">FLEXCOM3_IO4</text>
<text x="285.3" y="185.9">D</text>
<text x="35" y="199.9">1</text>
<text x="85" y="199.9">2</text>
<text x="135" y="199.9">3</text>
<text x="185" y="199.9">4</text>
<text x="235" y="199.9">5</text>
<text x="285" y="199.9">6</text>
</g>
<g font-size="1.8" fill="#0000c2">
<text x="216.9" y="45.9">PIO IOSET</text>
<text x="216.9" y="49.9">NAND 1</text>
<text x="216.9" y="52">LCD 2</text>
<text x="216.9" y="54">JTAG 1</text>
<text x="216.9" y="56.1">FLEXCOM2 1</text>
<text x="216.9" y="58.1">FLEXCOM3 1</text>
<text x="216.9" y="60.2">PCK0 1</text>
<text x="216.9" y="78.9">Check</text>
<text x="216.9" y="80.9">These</text>
<text x="223.3" y="80.9">are</text>
<text x="223.6" y="78.9">for</text>
<text x="227.5" y="78.9">NC</text>
<text x="227.5" y="80.9">unused</text>
<text x="216.9" y="85">RXD (serial</text>
<text x="216.9" y="87.1">DDR-D15-D31</text>
<text x="216.9" y="89.1">DDR_DQS2</text>
<text x="227.8" y="89.1">DDR_DQS3</text>
<text x="229.1" y="85">wakeup</text>
<text x="237.2" y="85">pin)</text>
<text x="216.9" y="91.1">DDR_DQM2</text>
<text x="216.9" y="93.2">DDR_DQSN2</text>
<text x="216.9" y="95.2">HHSDPDATC HHSDMSTRC (HSIC)</text>
<text x="228.1" y="91.1">DDR_DQM3</text>
<text x="229.2" y="93.2">DDR_DQSN3</text>
<text x="216.9" y="97.3">PIOBU0-7</text>
<text x="216.9" y="114.4">FLEXCOM2</text>
<text x="216.9" y="118.5">FlxPins Pins UART SPI</text>
<text x="216.9" y="120.6">IO0 PA6 TXD MOSI</text>
<text x="216.9" y="122.6">IO1 PA7 RXD MISO</text>
<text x="216.9" y="124.7">IO2 PA8 SCK SPCK</text>
<text x="216.9" y="126.7">IO3 PA9 CTS NPCS0</text>
<text x="216.9" y="130.8">FLEXCOM3</text>
<text x="216.9" y="134.9">FlxPins Pins UART FLEX_SPI BOOT_SPI0</text>
<text x="216.9" y="136.9">IO0 PA15 TXD MOSI MOSI</text>
<text x="216.9" y="139">IO1 PA13 RXD MISO -</text>
<text x="216.9" y="141">IO2 PA14 SCK SPCK SPCK</text>
<text x="216.9" y="143.1">IO3 PA16 CTS NPCS0 MISO</text>
<text x="216.9" y="145.1">IO4 PA17 DTR xx NPCS1 NPCS0</text>
<text x="216.9" y="149.2">Confusing:</text>
<text x="228" y="149.2">FLEX_SPI</text>
<text x="237.7" y="149.2">is</text>
<text x="240.5" y="149.2">Flexcom</text>
<text x="249.5" y="149.2">in</text>
<text x="252.4" y="149.2">SPI</text>
<text x="256.7" y="149.2">mode,</text>
<text x="263.5" y="149.2">but</text>
<text x="267.7" y="149.2">SPI0</text>
<text x="273.2" y="149.2">is</text>
<text x="216.9" y="151.2">another</text>
<text x="216.9" y="153.3">The</text>
<text x="216.9" y="155.3">Slightly</text>
<text x="221.2" y="153.3">boot</text>
<text x="225.2" y="155.3">different</text>
<text x="225.2" y="151.2">peripheral</text>
<text x="226.6" y="153.3">code</text>
<text x="232.2" y="153.3">picks</text>
<text x="234.4" y="155.3">pinout</text>
<text x="236" y="151.2">MUXd</text>
<text x="238.3" y="153.3">this</text>
<text x="241.5" y="155.3">between</text>
<text x="242.3" y="151.2">with</text>
<text x="243" y="153.3">SPI0</text>
<text x="247.3" y="151.2">Flexcom</text>
<text x="248.4" y="153.3">to</text>
<text x="250.3" y="155.3">the</text>
<text x="251.5" y="153.3">boot</text>
<text x="254.4" y="155.3">two</text>
<text x="256.8" y="153.3">from</text>
<text x="258.8" y="155.3">SPIs</text>
<text x="264.1" y="155.3">as</text>
<text x="267.4" y="155.3">well</text>
</g>
<g font-size="1.8" fill="#a90000">
<text x="48.2" y="143.3">1</text>
<text x="48.2" y="145.8">2</text>
<text x="48.2" y="148.3">3</text>
<text x="79.9" y="154.7">1</text>
<text x="79.9" y="157.2">2</text>
<text x="79.9" y="159.8">3</text>
<text x="79.9" y="162.3">4</text>
<text x="79.9" y="172.5">2</text>
<text x="79.9" y="175">3</text>
<text x="79.9" y="177.5">4</text>
<text x="79.9" y="180.1">5</text>
</g>
<g font-size="1.8" fill="#006464">
<text x="54.6" y="145.6">J3</text>
<text x="54.6" y="148.2">UART0</text>
<text x="75.7" y="153.3">FLX2</text>
<text x="76.9" y="150.7">J5</text>
<text x="118.4" y="158.6">TP5</text>
<text x="120.9" y="160.6">PCK0</text>
<text x="76.9" y="166">J6</text>
<text x="75.7" y="168.5">FLX3</text>
<text x="79.9" y="169.9">1</text>
</g>
</svg>
